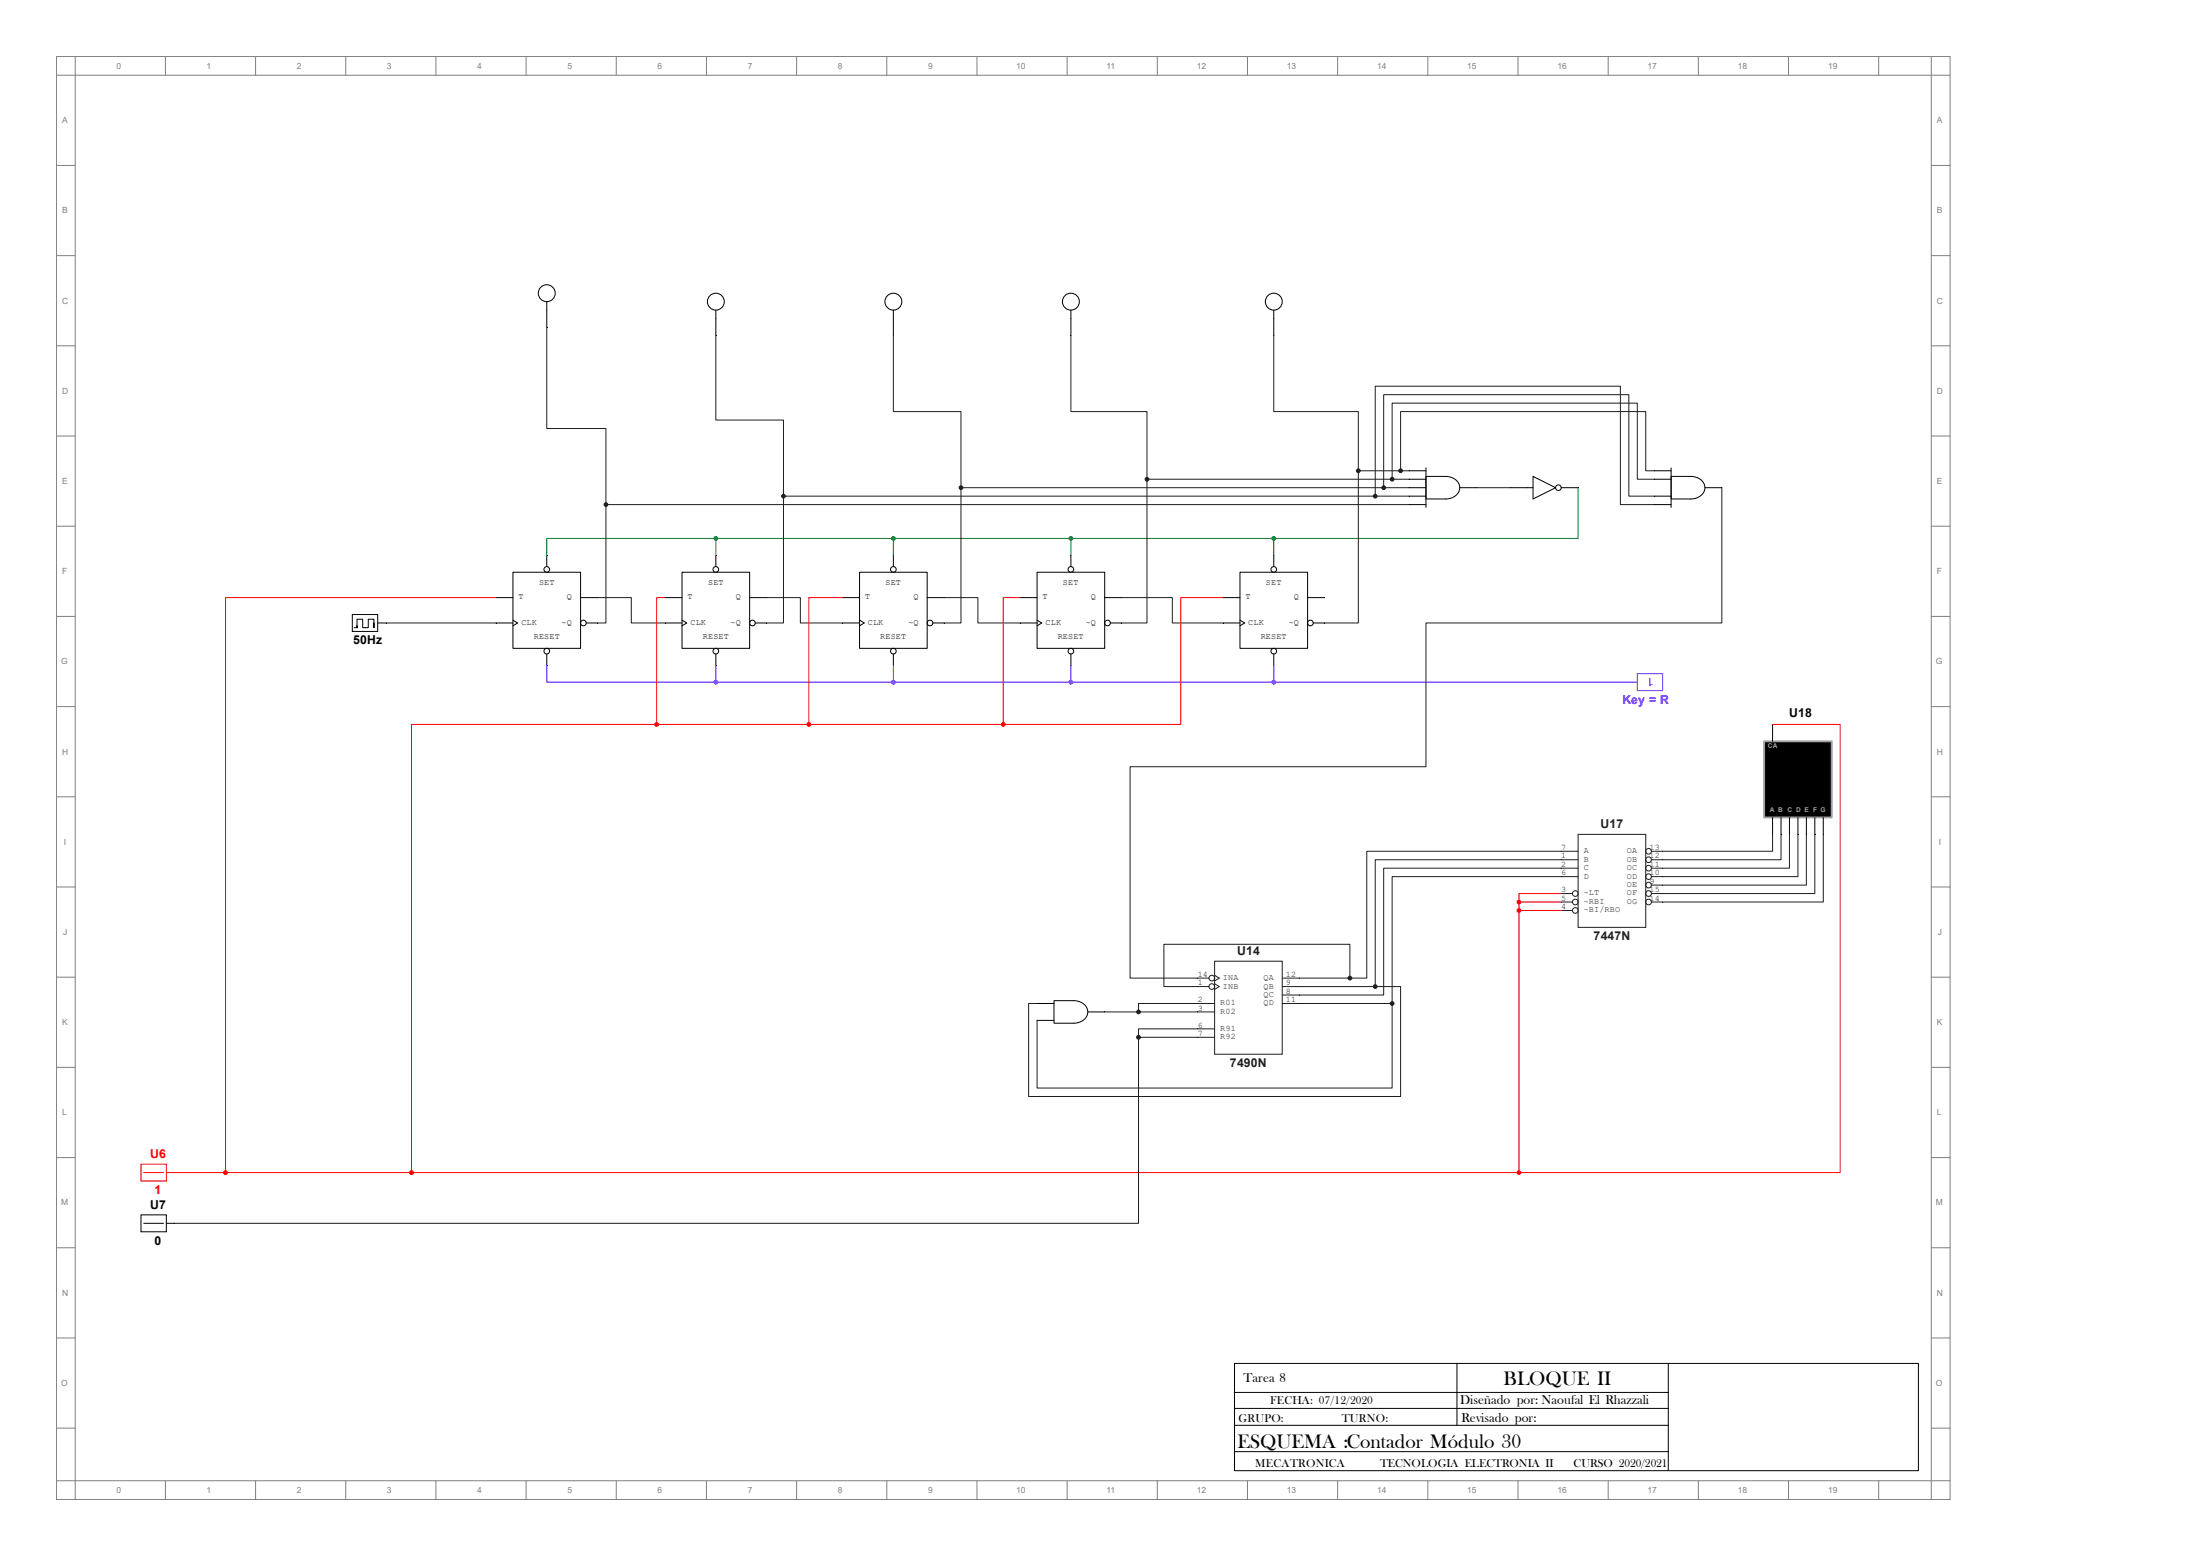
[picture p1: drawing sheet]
<svg xmlns="http://www.w3.org/2000/svg" width="297mm" height="210mm" viewBox="0 0 297 210" stroke-linecap="round" stroke-linejoin="round" font-family="sans-serif">
<g fill="none" stroke="#808080" stroke-width=".14">
<path d="M7.6 7.6h255.7v194.8h-255.7zM7.6 10.2h255.7M10.2 7.6v194.8M22.3 7.6v2.6M34.5 7.6v2.6M46.7 7.6v2.6M58.9 7.6v2.6M71 7.6v2.6M83.2 7.6v2.6M95.4 7.6v2.6M107.5 7.6v2.6M119.7 7.6v2.6"/>
<path d="M131.9 7.6v2.6M144.1 7.6v2.6M156.2 7.6v2.6M168.4 7.6v2.6M180.6 7.6v2.6M192.8 7.6v2.6M204.9 7.6v2.6M217.1 7.6v2.6M229.3 7.6v2.6M241.5 7.6v2.6M253.6 7.6v2.6M260.7 7.6v194.8"/>
<path d="M7.6 22.3h2.6M7.6 34.5h2.6M260.7 22.3h2.6M260.7 34.5h2.6M7.6 46.7h2.6M7.6 58.9h2.6M260.7 46.7h2.6M260.7 58.9h2.6M7.6 71h2.6M260.7 71h2.6M7.6 83.2h2.6M7.6 95.4h2.6"/>
<path d="M260.7 83.2h2.6M260.7 95.4h2.6M7.6 107.5h2.6M7.6 119.7h2.6M260.7 107.5h2.6M260.7 119.7h2.6M7.6 131.9h2.6M260.7 131.9h2.6M7.6 144.1h2.6M7.6 156.2h2.6M260.7 144.1h2.6M260.7 156.2h2.6"/>
<path d="M7.6 168.4h2.6M260.7 168.4h2.6M7.6 180.6h2.6M7.6 192.8h2.6M7.6 199.9h255.7M22.3 199.9v2.5M34.5 199.9v2.5M46.7 199.9v2.5M58.9 199.9v2.5M71 199.9v2.5M83.2 199.9v2.5M95.4 199.9v2.5"/>
<path d="M107.5 199.9v2.5M119.7 199.9v2.5M131.9 199.9v2.5M144.1 199.9v2.5M156.2 199.9v2.5M168.4 199.9v2.5M180.6 199.9v2.5M192.8 199.9v2.5M204.9 199.9v2.5M217.1 199.9v2.5M229.3 199.9v2.5M241.5 199.9v2.5"/>
<path d="M253.6 199.9v2.5M260.7 180.6h2.6M260.7 192.8h2.6"/>
</g>
<g fill="none" stroke="#000" stroke-width=".14">
<path d="M69.2 77.2h9.2v10.3h-9.2zM73.8 75v1.5M92.1 77.2h9.1v10.3h-9.1zM96.6 75v1.5M116 77.2h9.2v10.3h-9.2zM120.6 75v1.5M47.6 82.9h3.4v2.3h-3.4zM47.8 84.7h.4M50.5 84.1v.6v-1.1h-.8v1.1h-.7v-1.1h-.8v1.1v-.2M51 84.1h1.1M67 80.7h2.2M67 84.1h2.2"/>
<path d="M69.2 83.7l.7 .4-.7 .4M73.8 88.3v1.5M78.4 80.7h2.3M79.1 84.1h1.6M89.8 80.7h2.3M89.8 84.1h2.3M92.1 83.7l.6 .4-.6 .4M96.6 88.3v1.5M101.2 80.7h2.3M102 84.1h1.5M113.8 80.7h2.2M113.8 84.1h2.2"/>
<path d="M116 83.7l.7 .4-.7 .4M120.6 88.3v1.5M125.2 80.7h2.3M125.9 84.1h1.6"/>
<circle cx="73.8" cy="76.9" r=".38"/>
<circle cx="96.6" cy="76.9" r=".38"/>
<circle cx="120.6" cy="76.9" r=".38"/>
<circle cx="73.8" cy="87.9" r=".38"/>
<circle cx="78.8" cy="84.1" r=".38"/>
<circle cx="96.6" cy="87.9" r=".38"/>
<circle cx="101.6" cy="84.1" r=".38"/>
<circle cx="120.6" cy="87.9" r=".38"/>
<circle cx="125.6" cy="84.1" r=".38"/>
</g>
<path d="M19 157.1h3.5v2.3h-3.5zM19.4 158.3h2.7" fill="none" stroke="#f00" stroke-width=".14"/>
<path d="M22.5 158.3h1.1" fill="none" stroke="#f00" stroke-width=".14"/>
<path d="M19 164h3.5v2.3h-3.5zM19.4 165.1h2.7M22.5 165.1h1.1" fill="none" stroke="#000" stroke-width=".14"/>
<circle cx="96.6" cy="72.7" r=".25" fill="#008027" stroke="#008027" stroke-width=".14"/>
<path d="M221 90.9h3.5v2.3h-3.5z" fill="none" stroke="#4600ff" stroke-width=".14"/>
<path d="M73.8 89.8v2.3h22.8M96.6 92.1h124.4M96.6 89.8v2.3M120.6 89.8v2.3M144.6 89.8v2.3M172 89.8v2.3" fill="none" stroke="#4600ff" stroke-width=".14"/>
<g fill="#4600ff" stroke="#4600ff" stroke-width=".14">
<circle cx="96.6" cy="92.1" r=".25"/>
<circle cx="120.6" cy="92.1" r=".25"/>
<circle cx="144.6" cy="92.1" r=".25"/>
<circle cx="172" cy="92.1" r=".25"/>
</g>
<circle cx="30.4" cy="158.3" r=".25" fill="#f00" stroke="#f00" stroke-width=".14"/>
<path d="M96.6 72.7h-22.8v2.3M96.6 72.7v2.3M96.6 72.7h75.4M120.6 72.7v2.3M144.6 72.7v2.3M172 72.7v2.3M213.1 65.8v6.9h-41.1" fill="none" stroke="#008027" stroke-width=".14"/>
<path d="M67 80.7h-36.6v77.6h-6.8" fill="none" stroke="#f00" stroke-width=".14"/>
<g fill="none" stroke="#000" stroke-width=".14">
<path d="M73.8 40.7v3.4M96.6 41.9v3.4M120.6 41.9v3.4M144.6 41.9v3.4M172 41.9v3.4M140 77.2h9.1v10.3h-9.1zM144.6 75v1.5M167.4 77.2h9.1v10.3h-9.1zM172 75v1.5M190.2 65.8h2.3M190.2 63.5h2.3M190.2 64.7h2.3"/>
<path d="M190.2 67h2.3M190.2 68.1h2.3M192.5 64.3h2.7a1.66 1.66 0 0 1 1.8 1.9 1.84 1.84 0 0 1-1.8 1.1h-2.7zM192.5 63.2v5.3M197.1 65.8h2.3M203.9 65.8h3.1M207 64.3l3 1.5-3 1.5zM210.8 65.8h2.3M137.7 80.7h2.3M137.7 84.1h2.3M140 83.7l.6 .4-.6 .4M144.6 88.3v1.5"/>
<path d="M149.1 80.7h2.3M149.9 84.1h1.5M165.1 80.7h2.3M165.1 84.1h2.3M167.4 83.7l.6 .4-.6 .4M172 88.3v1.5M176.5 80.7h2.3M177.3 84.1h1.5"/>
<circle cx="73.8" cy="39.6" r="1.14"/>
<circle cx="96.6" cy="40.7" r="1.14"/>
<circle cx="120.6" cy="40.7" r="1.14"/>
<circle cx="144.6" cy="40.7" r="1.14"/>
<circle cx="172" cy="40.7" r="1.14"/>
<circle cx="144.6" cy="76.9" r=".38"/>
<circle cx="172" cy="76.9" r=".38"/>
<circle cx="210.4" cy="65.8" r=".38"/>
<circle cx="144.6" cy="87.9" r=".38"/>
<circle cx="149.5" cy="84.1" r=".38"/>
<circle cx="172" cy="87.9" r=".38"/>
<circle cx="176.9" cy="84.1" r=".38"/>
</g>
<g fill="#008027" stroke="#008027" stroke-width=".14">
<circle cx="120.6" cy="72.7" r=".25"/>
<circle cx="144.6" cy="72.7" r=".25"/>
<circle cx="172" cy="72.7" r=".25"/>
</g>
<path d="M73.8 44.1v13.7h8v10.3M96.6 45.3v11.4h9.2v27.4h-2.3M120.6 45.3v10.3h9.1v28.5h-2.2M144.6 45.3v10.3h10.2v28.5h-3.4M172 45.3v10.3h11.4v28.5h-4.6M81.8 68.1v16h-1.1M81.8 68.1h108.4M80.7 80.7h4.5v3.4h4.6M103.5 80.7h4.6v3.4h5.7M127.5 80.7h4.5v3.4h5.7M151.4 80.7h6.9v3.4h6.8M213.1 112.6h9.1v12.6h-9.1z" fill="none" stroke="#1e1e1e" stroke-width=".14"/>
<g fill="#1e1e1e" stroke="#1e1e1e" stroke-width=".14">
<circle cx="183.4" cy="63.5" r=".25"/>
<circle cx="154.8" cy="64.7" r=".25"/>
<circle cx="129.7" cy="65.8" r=".25"/>
<circle cx="105.8" cy="67" r=".25"/>
<circle cx="81.8" cy="68.1" r=".25"/>
</g>
<path d="M210.8 114.9h2.3" fill="none" stroke="#1e1e1e" stroke-width=".14"/>
<path d="M210.8 116h2.3" fill="none" stroke="#1e1e1e" stroke-width=".14"/>
<path d="M210.8 117.2h2.3" fill="none" stroke="#1e1e1e" stroke-width=".14"/>
<path d="M210.8 118.3h2.3" fill="none" stroke="#1e1e1e" stroke-width=".14"/>
<g fill="none" stroke="#1e1e1e" stroke-width=".14">
<path d="M222.9 114.9h1.6"/>
<circle cx="222.6" cy="114.9" r=".38"/>
</g>
<g fill="none" stroke="#1e1e1e" stroke-width=".14">
<path d="M222.9 118.3h1.6"/>
<circle cx="222.6" cy="118.3" r=".38"/>
</g>
<g fill="none" stroke="#1e1e1e" stroke-width=".14">
<path d="M222.9 119.5h1.6"/>
<circle cx="222.6" cy="119.5" r=".38"/>
</g>
<g fill="none" stroke="#1e1e1e" stroke-width=".14">
<path d="M222.9 120.6h1.6"/>
<circle cx="222.6" cy="120.6" r=".38"/>
</g>
<g fill="none" stroke="#1e1e1e" stroke-width=".14">
<path d="M222.9 117.2h1.6"/>
<circle cx="222.6" cy="117.2" r=".38"/>
</g>
<g fill="none" stroke="#1e1e1e" stroke-width=".14">
<path d="M222.9 116h1.6"/>
<circle cx="222.6" cy="116" r=".38"/>
</g>
<g fill="none" stroke="#1e1e1e" stroke-width=".14">
<path d="M222.9 121.7h1.6"/>
<circle cx="222.6" cy="121.7" r=".38"/>
</g>
<g fill="none" stroke="#1e1e1e" stroke-width=".14">
<path d="M210.8 120.6h1.5"/>
<circle cx="212.7" cy="120.6" r=".38"/>
</g>
<g fill="none" stroke="#1e1e1e" stroke-width=".14">
<path d="M210.8 121.7h1.5"/>
<circle cx="212.7" cy="121.7" r=".38"/>
</g>
<g fill="none" stroke="#1e1e1e" stroke-width=".14">
<path d="M105.8 67h84.4M129.7 65.8h60.5M154.8 64.7h35.4M183.4 63.5h6.8M185.7 67v-14.9h33.1v16h4.5M186.8 65.8v-12.5h33.1v13.7h3.4M187.9 64.7v-10.3h33.1v10.3h2.3M189.1 63.5v-7.9h33.1v7.9h1.1M199.4 65.8h4.5M52.1 84.1h14.9M239.3 112.6v2.3h-14.8M240.4 112.6v3.4h-15.9"/>
<path d="M241.6 112.6v4.6h-17.1M242.7 112.6v5.7h-18.2M243.9 112.6v6.9h-19.4M245 112.6v8h-20.5M246.2 112.6v9.1h-21.7M164 129.7h9.1v12.6h-9.1zM210.8 122.9h1.5"/>
<circle cx="212.7" cy="122.9" r=".38"/>
</g>
<g fill="#f00" stroke="#f00" stroke-width=".14">
<circle cx="205.1" cy="158.3" r=".25"/>
<circle cx="205.1" cy="121.7" r=".25"/>
<circle cx="205.1" cy="122.9" r=".25"/>
<circle cx="55.6" cy="158.3" r=".25"/>
<circle cx="135.4" cy="97.8" r=".25"/>
<circle cx="109.2" cy="97.8" r=".25"/>
<circle cx="88.7" cy="97.8" r=".25"/>
</g>
<path d="M88.7 97.8h-33.1v60.5h-25.2M88.7 97.8h46.7M89.8 80.7h-1.1v17.1M113.8 80.7h-4.6v17.1M137.7 80.7h-2.3v17.1M165.1 80.7h-5.7v17.1h-24M205.1 121.7h5.7M205.1 121.7v36.6M205.1 122.9h5.7M210.8 120.6h-5.7v1.1" fill="none" stroke="#f00" stroke-width=".14"/>
<path d="M238.2 100.1h9.1v10.2h-9.1z" fill-rule="evenodd" fill="#000" stroke="#a0a0a4" stroke-width=".25"/>
<g fill="none" stroke="#000" stroke-width=".14">
<path d="M223.3 63.5h2.3M223.3 64.7h2.3M223.3 67h2.3M223.3 68.1h2.3M225.6 64.3h2.7a1.66 1.66 0 0 1 1.8 1.9 1.84 1.84 0 0 1-1.8 1.1h-2.7zM225.6 63.2v5.3M230.2 65.8h2.3M239.3 97.8v2.3M239.3 110.3v2.3M240.4 110.3v2.3M241.6 110.3v2.3M242.7 110.3v2.3"/>
<path d="M243.9 110.3v2.3M245 110.3v2.3M246.2 110.3v2.3"/>
</g>
<g fill="#1e1e1e" stroke="#1e1e1e" stroke-width=".14">
<circle cx="189.1" cy="63.5" r=".25"/>
<circle cx="187.9" cy="64.7" r=".25"/>
<circle cx="186.8" cy="65.8" r=".25"/>
<circle cx="185.7" cy="67" r=".25"/>
</g>
<path d="M173.1 132h2.3" fill="none" stroke="#1e1e1e" stroke-width=".14"/>
<path d="M173.1 133.2h2.3" fill="none" stroke="#1e1e1e" stroke-width=".14"/>
<path d="M173.1 135.4h2.3" fill="none" stroke="#1e1e1e" stroke-width=".14"/>
<path d="M173.1 134.3h2.3" fill="none" stroke="#1e1e1e" stroke-width=".14"/>
<g fill="none" stroke="#1e1e1e" stroke-width=".14">
<path d="M161.7 133.2h1.5M164 132.8l.6 .4-.6 .3"/>
<circle cx="163.6" cy="133.2" r=".38"/>
</g>
<path d="M161.7 138.9h2.3" fill="none" stroke="#1e1e1e" stroke-width=".14"/>
<path d="M161.7 140h2.3" fill="none" stroke="#1e1e1e" stroke-width=".14"/>
<path d="M161.7 135.4h2.3" fill="none" stroke="#1e1e1e" stroke-width=".14"/>
<g fill="none" stroke="#1e1e1e" stroke-width=".14">
<path d="M161.7 132h1.5M164 131.6l.6 .4-.6 .4"/>
<circle cx="163.6" cy="132" r=".38"/>
</g>
<g fill="none" stroke="#1e1e1e" stroke-width=".14">
<path d="M232.5 65.8v18.3h-40v19.4h-39.9v28.5h9.1M210.8 114.9h-26.3v17.1h-2.3M210.8 117.2h-24v17.1h-11.4M210.8 118.3h-22.9v17.1M210.8 116h-25.1v17.2M149.1 136.6h14.9M161.7 138.9h-8v1.1M161.7 135.4h-8v1.2M175.4 132h6.8M175.4 135.4h12.5M175.4 133.2h10.3M182.2 132v-4.5h-25.1v5.7h4.6"/>
<path d="M185.7 133.2h3.4v14.8h-50.2v-12.6h1.1M187.9 135.4v11.5h-47.9v-9.2M153.7 140v25.1h-130.1M153.7 140h8"/>
</g>
<path d="M239.3 97.8h9.1v60.5h-192.8" fill="none" stroke="#f00" stroke-width=".14"/>
<g fill="#1e1e1e" stroke="#1e1e1e" stroke-width=".14">
<circle cx="182.2" cy="132" r=".25"/>
<circle cx="153.7" cy="140" r=".25"/>
<circle cx="153.7" cy="136.6" r=".25"/>
<circle cx="187.9" cy="135.4" r=".25"/>
<circle cx="185.7" cy="133.2" r=".25"/>
</g>
<path d="M140 135.4h2.3M140 137.7h2.3M142.3 135.1h2.7a1.66 1.66 0 0 1 1.8 1.9 1.84 1.84 0 0 1-1.8 1.1h-2.7zM146.9 136.6h2.2M166.6 187.9h58.6M166.6 192.4h58.6M166.6 195.9h58.6M166.6 190.1h58.6M166.7 184h92.3v14.5h-92.3zM196.7 184v8.4M225.2 184v14.5" fill="none" stroke="#000" stroke-width=".14"/>
<g font-size="2.7">
<text x="203" y="186.9">BLOQUE II</text>
<text x="167" y="195.4">ESQUEMA :Contador Módulo 30</text>
</g>
<g font-size="1.8">
<text x="167.9" y="186.5">Tarea 8</text>
<text x="197.1" y="189.4">Diseñado por: Naoufal El Rhazzali</text>
<text x="197.3" y="191.9">Revisado por:</text>
</g>
<g font-size="1.7">
<text x="47.7" y="87">50Hz</text>
<text x="241.6" y="96.7">U18</text>
<text x="20.3" y="163.2">U7</text>
<text x="20.9" y="168">0</text>
</g>
<text font-size="1.7" fill="#4600ff" x="219" y="95">Key = R</text>
<g font-size="1.7" fill="#1e1e1e">
<text x="216.1" y="111.8">U17</text>
<text x="167" y="128.9">U14</text>
<text x="215.1" y="126.9">7447N</text>
<text x="166" y="144">7490N</text>
</g>
<g font-size="1.7" fill="#f00">
<text x="20.3" y="156.3">U6</text>
<text x="20.9" y="161.2">1</text>
</g>
<g font-size="1.6">
<text x="167.2" y="192">GRUPO:</text>
<text x="171.5" y="189.5">FECHA: 07/12/2020</text>
<text x="181.1" y="192">TURNO:</text>
<text x="169.5" y="198">MECATRONICA</text>
<text x="186.3" y="198">TECNOLOGIA ELECTRONIA II</text>
<text x="212.4" y="198">CURSO 2020/2021</text>
</g>
<text font-size="1.5" fill="#4600ff" x="223.3" y="91.6" transform="rotate(-180 223.3 91.6)">1</text>
<g font-size="1.1" fill="#808080">
<text x="15.7" y="9.3">0</text>
<text x="27.9" y="9.3">1</text>
<text x="40.1" y="9.3">2</text>
<text x="52.2" y="9.3">3</text>
<text x="64.4" y="9.3">4</text>
<text x="76.6" y="9.3">5</text>
<text x="88.8" y="9.3">6</text>
<text x="101" y="9.3">7</text>
<text x="113.1" y="9.3">8</text>
<text x="125.3" y="9.3">9</text>
<text x="137.2" y="9.3">10</text>
<text x="149.4" y="9.3">11</text>
<text x="161.6" y="9.3">12</text>
<text x="173.7" y="9.3">13</text>
<text x="185.9" y="9.3">14</text>
<text x="198.1" y="9.3">15</text>
<text x="210.3" y="9.3">16</text>
<text x="222.4" y="9.3">17</text>
<text x="234.6" y="9.3">18</text>
<text x="246.8" y="9.3">19</text>
<text x="8.4" y="16.6">A</text>
<text x="261.5" y="16.6">A</text>
<text x="8.4" y="28.8">B</text>
<text x="261.5" y="28.8">B</text>
<text x="8.4" y="41">C</text>
<text x="261.5" y="41">C</text>
<text x="8.4" y="53.1">D</text>
<text x="261.5" y="53.1">D</text>
<text x="8.4" y="65.3">E</text>
<text x="261.5" y="65.3">E</text>
<text x="8.4" y="77.5">F</text>
<text x="261.5" y="77.5">F</text>
<text x="8.3" y="89.7">G</text>
<text x="261.4" y="89.7">G</text>
<text x="8.4" y="101.9">H</text>
<text x="261.5" y="101.9">H</text>
<text x="8.6" y="114">I</text>
<text x="261.7" y="114">I</text>
<text x="8.5" y="126.2">J</text>
<text x="261.6" y="126.2">J</text>
<text x="8.4" y="138.3">K</text>
<text x="261.5" y="138.3">K</text>
<text x="8.4" y="150.5">L</text>
<text x="261.5" y="150.5">L</text>
<text x="8.3" y="162.7">M</text>
<text x="261.4" y="162.7">M</text>
<text x="8.4" y="174.9">N</text>
<text x="261.5" y="174.9">N</text>
<text x="8.3" y="187.1">O</text>
<text x="261.4" y="187.1">O</text>
<text x="15.7" y="201.5">0</text>
<text x="27.9" y="201.5">1</text>
<text x="40.1" y="201.5">2</text>
<text x="52.2" y="201.5">3</text>
<text x="64.4" y="201.5">4</text>
<text x="76.6" y="201.5">5</text>
<text x="88.8" y="201.5">6</text>
<text x="101" y="201.5">7</text>
<text x="113.1" y="201.5">8</text>
<text x="125.3" y="201.5">9</text>
<text x="137.2" y="201.5">10</text>
<text x="149.4" y="201.5">11</text>
<text x="161.6" y="201.5">12</text>
<text x="173.7" y="201.5">13</text>
<text x="185.9" y="201.5">14</text>
<text x="198.1" y="201.5">15</text>
<text x="210.3" y="201.5">16</text>
<text x="222.4" y="201.5">17</text>
<text x="234.6" y="201.5">18</text>
<text x="246.8" y="201.5">19</text>
</g>
<g font-size="1.1">
<text x="70" y="80.9">T</text>
<text x="72.8" y="79">SET</text>
<text x="76.5" y="80.9">Q</text>
<text x="92.8" y="80.9">T</text>
<text x="95.6" y="79">SET</text>
<text x="99.4" y="80.9">Q</text>
<text x="116.8" y="80.9">T</text>
<text x="119.5" y="79">SET</text>
<text x="123.3" y="80.9">Q</text>
<text x="140.8" y="80.9">T</text>
<text x="143.5" y="79">SET</text>
<text x="147.3" y="80.9">Q</text>
<text x="168.1" y="80.9">T</text>
<text x="170.9" y="79">SET</text>
<text x="174.7" y="80.9">Q</text>
<text x="70.4" y="84.3">CLK</text>
<text x="72.1" y="86.3">RESET</text>
<text x="75.8" y="84.3">~Q</text>
<text x="93.2" y="84.3">CLK</text>
<text x="94.9" y="86.3">RESET</text>
<text x="98.6" y="84.3">~Q</text>
<text x="117.2" y="84.3">CLK</text>
<text x="118.8" y="86.3">RESET</text>
<text x="122.6" y="84.3">~Q</text>
<text x="141.1" y="84.3">CLK</text>
<text x="142.8" y="86.3">RESET</text>
<text x="146.6" y="84.3">~Q</text>
<text x="168.5" y="84.3">CLK</text>
<text x="170.2" y="86.3">RESET</text>
<text x="174" y="84.3">~Q</text>
</g>
<g font-size="1.1" fill="#1e1e1e">
<text x="210.8" y="114.7">7</text>
<text x="210.8" y="115.9">1</text>
<text x="210.8" y="117">2</text>
<text x="210.8" y="118.2">6</text>
<text x="213.8" y="115.1">A</text>
<text x="213.8" y="116.3">B</text>
<text x="213.8" y="117.4">C</text>
<text x="213.8" y="118.6">D</text>
<text x="219.6" y="115.1">OA</text>
<text x="219.6" y="118.6">OD</text>
<text x="219.6" y="119.7">OE</text>
<text x="219.6" y="117.4">OC</text>
<text x="219.6" y="116.3">OB</text>
<text x="222.7" y="114.7">13</text>
<text x="222.7" y="118.2">10</text>
<text x="222.7" y="119.3">9</text>
<text x="222.7" y="117">11</text>
<text x="222.7" y="115.9">12</text>
<text x="210.8" y="120.4">3</text>
<text x="210.8" y="121.6">5</text>
<text x="210.8" y="122.7">4</text>
<text x="213.8" y="120.9">~LT</text>
<text x="213.8" y="122">~RBI</text>
<text x="213.8" y="123.1">~BI/RBO</text>
<text x="219.6" y="120.9">OF</text>
<text x="219.6" y="122">OG</text>
<text x="222.7" y="120.4">15</text>
<text x="222.7" y="121.6">14</text>
<text x="161.7" y="131.9">14</text>
<text x="173.6" y="131.9">12</text>
<text x="161.7" y="133">1</text>
<text x="161.7" y="135.3">2</text>
<text x="161.7" y="136.4">3</text>
<text x="164.7" y="135.7">R01</text>
<text x="164.7" y="136.8">R02</text>
<text x="165.1" y="133.4">INB</text>
<text x="165.1" y="132.3">INA</text>
<text x="170.6" y="132.3">QA</text>
<text x="170.6" y="133.4">QB</text>
<text x="170.6" y="135.7">QD</text>
<text x="170.6" y="134.5">QC</text>
<text x="173.6" y="133">9</text>
<text x="173.6" y="135.3">11</text>
<text x="173.6" y="134.1">8</text>
<text x="161.7" y="138.7">6</text>
<text x="161.7" y="139.8">7</text>
<text x="164.7" y="139.1">R91</text>
<text x="164.7" y="140.3">R92</text>
</g>
<g font-size=".9" fill="#a0a0a4">
<text x="238.7" y="101">CA</text>
<text x="238.9" y="109.6">A B C D E F G</text>
</g>
</svg>
